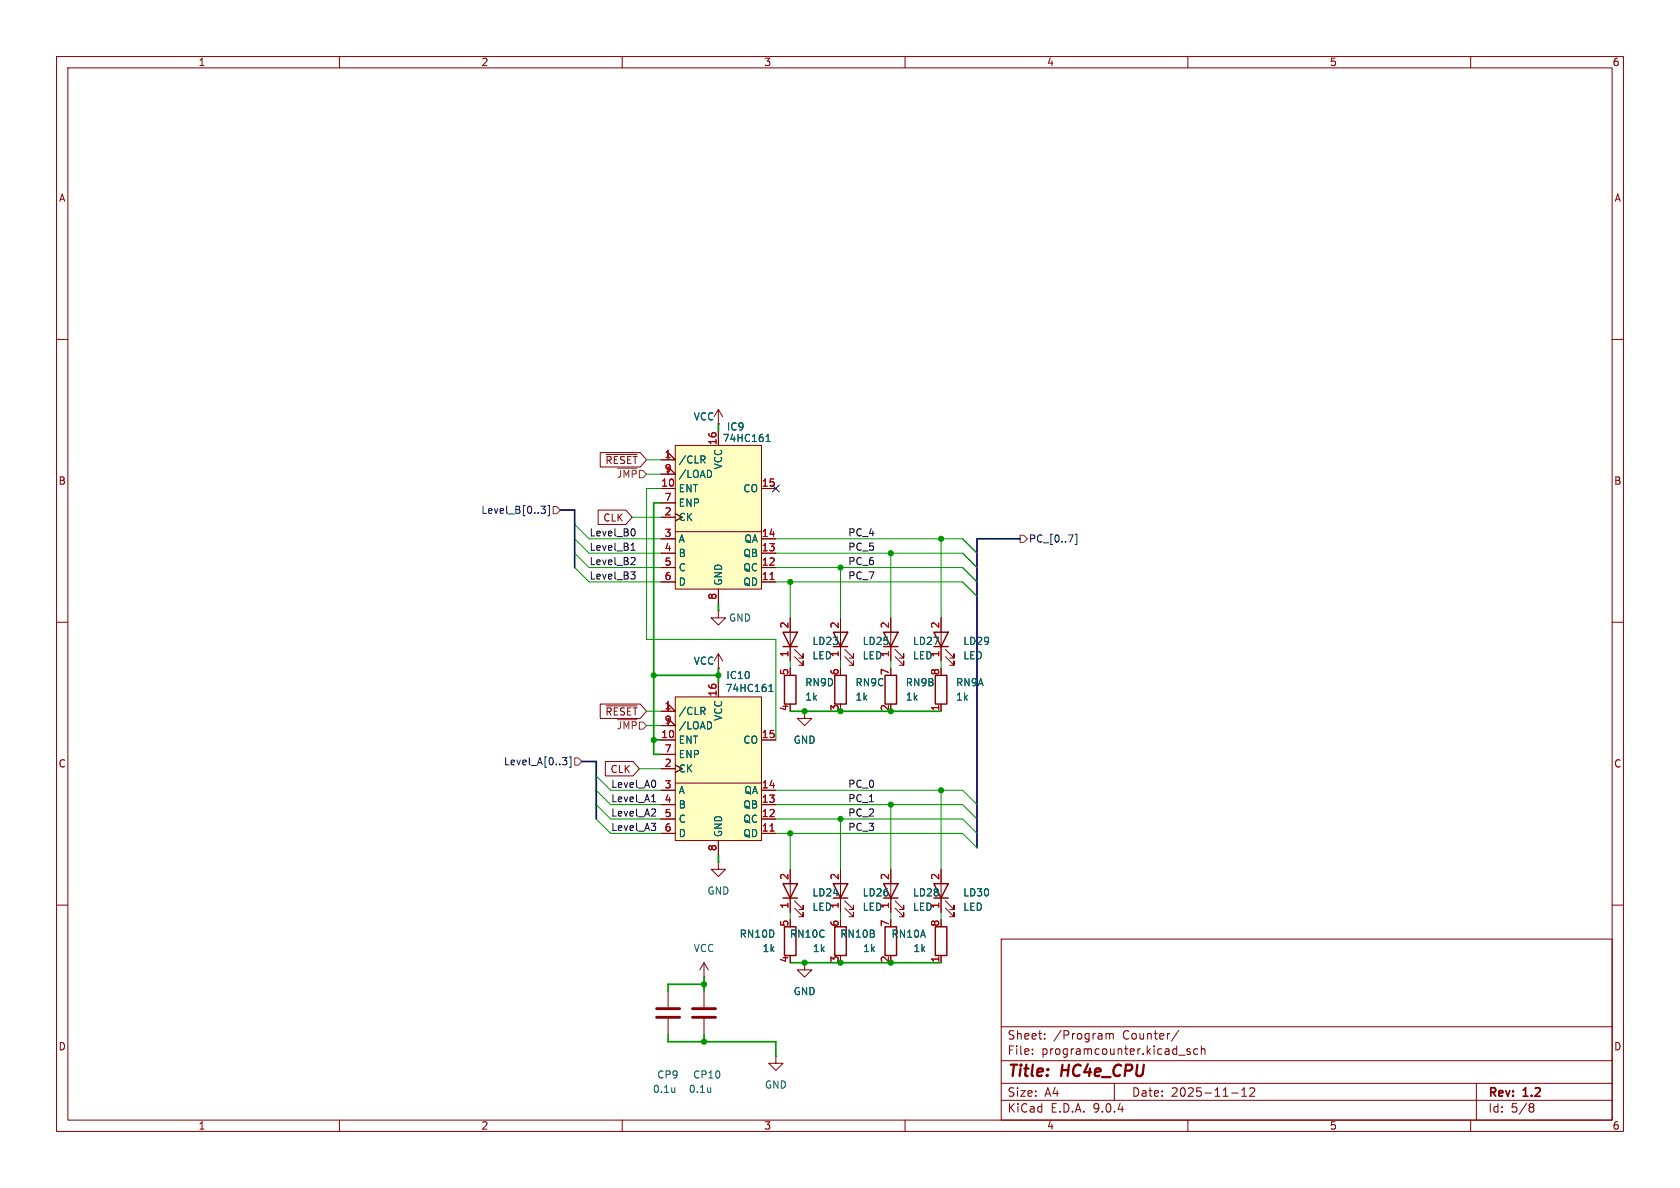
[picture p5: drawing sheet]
<svg xmlns="http://www.w3.org/2000/svg" width="297mm" height="210mm" viewBox="0 0 297 210" stroke-linecap="round" stroke-linejoin="round" font-family="sans-serif">
<g fill="none" stroke="#840000" stroke-width=".18">
<path d="M10 10h277v190h-277zM12 12h273v186h-273zM60 10v2M110 10v2M160 10v2M210 10v2M260 10v2M10 60h2M285 60h2M10 110h2M285 110h2M148.6 153.7v7.6"/>
<path d="M149.4 159.3l1.5 1.5v-.8v.8h-.8M166.4 153.7v7.6M167.1 159.3l1.6 1.5v-.8v.8h-.8M10 160h2M124.5 172.7h.1M124.5 170.2l-.8 1.3M124.5 170.2l.7 1.3M124.5 170.2v2.5M149.4 160.5l1.5 1.6v-.8v.8h-.8M166.4 168.9v1.3M167.1 160.5l1.6 1.6v-.8v.8h-.8M177 166h108v32h-108z"/>
<path d="M285 160h2M60 198v2M110 198v2M160 198v2M177 194.5h108M177 191.5h108M177 187.5h108M177 181.5h108M182.5 186.3v.1M182.5 185.5v.1M184.7 183.6v.1M184.7 182.8v.1"/>
<path d="M195.5 182.7v1M195.5 182.8l.5-.1 .2 .2M196.2 182.9l.2-.2 .3 .1 .1 .9M196.2 182.9v.8M197 191.5v3M208.4 186.5h1.1M208.4 182.1l-1.3 2M210 198v2M210.4 185.5l-.4-.1-.2 .2 .1 .2 .5 .2v.3h-.6M211.7 185.5l-.4-.1-.3 .3v.4l.2 .2h.5M212.4 185.5l.2-.1 .4 .1v.9M212.4 184.9v1.5"/>
<path d="M217.7 193.2h1.2M219.5 193.8h.9M219.5 192.7l.5-.4v1.5M221 192.4l.5-.1 .2 .1 .1 .3-.9 1.1h.9M260 198v2M261 191.5v6.5M270.6 195.1l.4 .1 .2 .2-.3 .3M270.6 195.7h.3M270.9 195.7l.2 .2 .1 .4-.2 .2-.4 .1"/>
</g>
<path d="M147.3 156.2h2.6l-1.3 2.6zM147.3 158.8h2.6M165.1 156.2h2.5l-1.2 2.6zM165.1 158.8h2.5M165.4 163.8h2v5.1h-2z" fill="none" stroke="#840000" stroke-width=".25"/>
<path d="M119.4 123.2h15.2v25.4h-15.2z" fill="#ffffc2"/>
<g fill="none" stroke="#840000" stroke-width=".18">
<path d="M139.7 109.2v7.6M140.5 116.1l1.5 1.5v-.8v.8h-.8M140.5 114.8l1.5 1.5v-.7v.7h-.8M148.6 109.2v7.6M149.4 116.1l1.5 1.5v-.8v.8h-.8M149.4 114.8l1.5 1.5v-.7v.7h-.8M157.5 109.2v7.6M158.2 116.1l1.6 1.5v-.8v.8h-.8M158.2 114.8l1.6 1.5v-.7v.7h-.8M116.8 125.7h2.6l-1.3-1.2v1.2M116.8 128.3h2.6l-1.3-1.3v1.3M116.8 130.8h2.6"/>
<path d="M116.8 133.4h2.6M116.8 135.9h2.6M116.8 139.7h2.6M119.4 123.2h15.2v25.4h-15.2zM119.4 138.4h15.2M127 120.7v2.5M134.6 130.8h2.6M134.6 139.7h2.6M142.2 125.7v1.3h1.3l-1.3 1.3-1.2-1.3h1.2M142.2 125.7h.1M116.8 142.2h2.6M116.8 144.8h2.6"/>
<path d="M116.8 147.3h2.6M127 152.4v1.3h1.3l-1.3 1.2-1.3-1.2h1.3M127 152.4h.1M127 148.6v2.5M134.6 142.2h2.6M134.6 144.8h2.6M134.6 147.3h2.6M139.7 153.7v7.6M140.5 159.3l1.5 1.5v-.8v.8h-.8M118.1 175.3v2.8M124.5 175.3v2.8M140.5 160.5l1.5 1.6v-.8v.8h-.8"/>
<path d="M142.2 170.2v1.3h1.3l-1.3 1.2-1.2-1.2h1.2M142.2 170.2h.1M118.1 180.1v2.8M124.5 180.1v2.8"/>
</g>
<path d="M124.2 125.7l.4 .6M124.4 125l.2 .3v.3l-.2 .1M125.7 127.8l.1 .3-.1 .6M135.9 122.2h.8M135.9 121.3l.4-.3v1.2M119.3 192.3v.8M119.3 193l-.1 .1M125.6 192.3v.8M125.6 193v.1" fill="none" stroke="#006464" stroke-width=".18"/>
<path d="M136.1 146.9h.8" fill="none" stroke="#a90000" stroke-width=".18"/>
<path d="M138.4 111.8h2.6l-1.3 2.5zM138.4 114.3h2.6M138.7 119.4h2v5.1h-2zM147.3 111.8h2.6l-1.3 2.5zM147.3 114.3h2.6M147.6 119.4h2v5.1h-2zM156.2 111.8h2.5l-1.2 2.5zM156.2 114.3h2.5M138.4 156.2h2.6l-1.3 2.6zM138.4 158.8h2.6M138.7 163.8h2v5.1h-2zM147.6 163.8h2v5.1h-2z" fill="none" stroke="#840000" stroke-width=".25"/>
<path d="M116.1 178.3h4M116.1 179.8h4M122.4 178.3h4.1M122.4 179.8h4.1" fill="none" stroke="#840000" stroke-width=".51"/>
<path d="M119.4 78.7h15.2v25.4h-15.2z" fill="#ffffc2"/>
<g fill="none" stroke="#840000" stroke-width=".18">
<path d="M119.4 78.7h15.2v25.4h-15.2zM127 74.9h.1M127 72.4v2.5M127 76.2v2.5M127 72.4l-.8 1.3M127 72.4l.8 1.3M105.7 90.2h4.9l1.2 1.2-1.2 1.3h-4.9zM106.1 80h7.1l1.1 1.3-1.1 1.3h-7.1zM107.2 80.3h5.4M116.8 81.3h2.6l-1.3-1.3v1.3M116.8 83.8h2.6l-1.3-1.2v1.2M116.8 86.4h2.6"/>
<path d="M116.8 88.9h2.6M116.8 91.4h2.6M116.8 95.3h2.6M116.8 97.8h2.6M119.4 94h15.2M134.6 86.4h2.6M134.6 95.3h2.6M134.6 97.8h2.6M116.8 100.3h2.6M116.8 102.9h2.6M127 118.1h.1M127 108v1.2h1.3l-1.3 1.3-1.3-1.3h1.3"/>
<path d="M127 108h.1M127 104.1v2.6M127 115.6v2.5M127 115.6l-.8 1.2M127 115.6l.8 1.2M134.6 100.3h2.6M134.6 102.9h2.6M139.7 109.2v2.6M139.7 114.3v2.5M148.6 109.2v2.6M148.6 114.3v2.5M157.5 109.2v2.6"/>
<path d="M157.5 114.3v2.5M166.4 109.2v7.6M167.1 116.1l1.6 1.5v-.8v.8h-.8M167.1 114.8l1.6 1.5v-.7v.7h-.8M106.1 124.5h7.1l1.1 1.2-1.1 1.3h-7.1zM107 134.6h4.9l1.1 1.3-1.1 1.3h-4.9zM107.2 124.8h5.4M116.8 125.7h2.6l-1.3-1.2v1.2M116.8 128.3h2.6l-1.3-1.3v1.3M116.8 130.8h2.6M116.8 133.4h2.6M116.8 135.9h2.6"/>
<path d="M116.8 139.7h2.6M127 120.7v2.5M134.6 130.8h2.6M134.6 139.7h2.6M142.2 125.7h.1M166.4 124.5v1.2M116.8 142.2h2.6M116.8 144.8h2.6M116.8 147.3h2.6M127 148.6v2.5M134.6 142.2h2.6M134.6 144.8h2.6"/>
<path d="M134.6 147.3h2.6M139.7 153.7v2.5M139.7 158.8v2.5M148.6 153.7v2.5M148.6 158.8v2.5M157.5 153.7v7.6M158.2 159.3l1.6 1.5v-.8v.8h-.8M166.4 153.7v2.5M166.4 158.8v2.5M142.2 170.2h.1M158.2 160.5l1.6 1.6v-.8v.8h-.8M166.4 168.9v1.3"/>
<path d="M137.2 186.7v1.3h1.2l-1.2 1.2-1.3-1.2h1.3M137.2 186.7h.1"/>
</g>
<path d="M135.4 78h.8M135.4 77.1l.4-.3v1.2M124.2 81.3l.4 .6M124.4 80.6l.2 .2v.3l-.2 .2M125.7 83.3l.1 .4-.1 .5M124.2 125.7l.4 .6M124.4 125l.2 .3v.3l-.2 .1M125.7 127.8l.1 .3-.1 .6M135.9 122.2h.8M135.9 121.3l.4-.3v1.2" fill="none" stroke="#006464" stroke-width=".18"/>
<path d="M136.1 102.5h.8M136.1 146.9h.8" fill="none" stroke="#a90000" stroke-width=".18"/>
<path d="M156.5 119.4h2v5.1h-2zM165.1 111.8h2.5l-1.2 2.5zM165.1 114.3h2.5M165.4 119.4h2v5.1h-2zM156.2 156.2h2.5l-1.2 2.6zM156.2 158.8h2.5M156.5 163.8h2v5.1h-2z" fill="none" stroke="#840000" stroke-width=".25"/>
<path d="M95.6 89.5h.8l-.4 .5 .4 .1v.4l-.2 .2h-.4M96.8 89.4h.3v1.8h-.3M136.6 85.8l1.2 1.2M137.8 85.8l-1.2 1.2M188.9 94.6h.8l-.5 1.2M190.1 94.4h.3v1.9h-.3M99.4 133.9h.8l-.4 .5 .4 .1v.5l-.2 .2h-.4M100.6 133.8h.3v1.8h-.3" fill="none" stroke="#000084" stroke-width=".18"/>
<path d="M97.8 89.5h.6l.7 .7-.7 .6h-.6zM109.2 82.8h3.4M180.3 94.6h.7l.6 .7-.6 .6h-.7zM101.6 134h.6l.7 .6-.7 .7h-.6zM109.2 127.2h3.4" fill="none" stroke="#725600" stroke-width=".18"/>
<path d="M111.6 97.3h.7M111.7 96.3l.2-.3v1.3M112 93.5a.79 .79 0 0 1 0 1.2M112 98.5l.3 .3-.1 .3-.7 .7h.8M111.5 101.1h.8l-.4 .5M112 101.6l.3 .2v.3l-.3 .3M115.9 138.2v.7M115.1 144.3h.8M115.1 145.5h.8l-.4 .5M115.2 141.7h.7M115.9 143.1v.4M115.9 146.1v.6" fill="none" stroke="#0f0f0f" stroke-width=".18"/>
<path d="M99.1 90.2h2.5v10.1M180.3 95.3h-7.6v54.6M102.9 134.6h2.5v10.2" fill="none" stroke="#000084" stroke-width=".3"/>
<g fill="none" stroke="#009600" stroke-width=".18">
<path d="M101.6 92.7l2.5 2.6h12.7M101.6 95.3l2.5 2.5h12.7M101.6 97.8l2.5 2.5h12.7M111.8 91.4h5M114.3 81.3h2.5M114.3 83.8h2.5M116.8 86.4h-2.5v26.6h22.9v17.8M137.2 95.3h33l2.5 2.5M137.2 97.8h33l2.5 2.5M157.5 97.8v11.4M166.4 95.3v13.9M101.6 100.3l2.5 2.6h12.7"/>
<path d="M137.2 102.9h33l2.5 2.5M137.2 100.3h33l2.5 2.6M139.7 102.9v6.3M139.7 116.8v1.3M148.6 100.3v8.9M148.6 116.8v1.3M157.5 116.8v1.3M166.4 116.8v1.3M105.4 137.2l2.5 2.5h8.9M105.4 139.7l2.5 2.5h8.9M113 135.9h3.8M114.3 125.7h2.5"/>
<path d="M114.3 128.3h2.5M137.2 139.7h33l2.5 2.5M166.4 139.7v14M105.4 142.2l2.5 2.6h8.9M105.4 144.8l2.5 2.5h8.9M137.2 144.8h33l2.5 2.5M137.2 147.3h33l2.5 2.6M137.2 142.2h33l2.5 2.6M139.7 147.3v6.4M148.6 144.8v8.9M157.5 142.2v11.5M139.7 161.3v1.3"/>
<path d="M148.6 161.3v1.3M157.5 161.3v1.3M166.4 161.3v1.3"/>
</g>
<g fill="none" stroke="#009600" stroke-width=".3">
<path d="M127 74.9v1.3M116.8 88.9h-1.2v44.5h1.2M115.6 119.4h11.4M127 106.7v1.3M127 118.1v2.6M115.6 130.8h1.2M139.7 125.7h26.7M127 151.1v1.3M124.5 174h-6.4v1.3M124.5 172.7v2.6M139.7 170.2h26.7M118.1 182.9v1.3h19.1v2.5"/>
<path d="M124.5 182.9v1.3"/>
</g>
<g fill="#009600" stroke="#009600" stroke-width=".18">
<circle cx="115.6" cy="130.8" r=".46"/>
<circle cx="142.2" cy="125.7" r=".46"/>
<circle cx="124.5" cy="184.2" r=".46"/>
<circle cx="124.5" cy="174" r=".46"/>
<circle cx="157.5" cy="142.2" r=".46"/>
<circle cx="157.5" cy="170.2" r=".46"/>
<circle cx="166.4" cy="139.7" r=".46"/>
<circle cx="139.7" cy="147.3" r=".46"/>
<circle cx="148.6" cy="144.8" r=".46"/>
<circle cx="148.6" cy="170.2" r=".46"/>
<circle cx="142.2" cy="170.2" r=".46"/>
<circle cx="127" cy="119.4" r=".46"/>
<circle cx="115.6" cy="119.4" r=".46"/>
<circle cx="148.6" cy="100.3" r=".46"/>
<circle cx="139.7" cy="102.9" r=".46"/>
<circle cx="157.5" cy="97.8" r=".46"/>
<circle cx="166.4" cy="95.3" r=".46"/>
<circle cx="148.6" cy="125.7" r=".46"/>
<circle cx="157.5" cy="125.7" r=".46"/>
</g>
<g font-size="2.8" fill="#840000">
<text x="178" y="190.9">Title:</text>
<text x="187.7" y="190.9">HC4e_CPU</text>
</g>
<g font-size="2.1" fill="#840000">
<text x="178" y="184">Sheet:</text>
<text x="186.2" y="184">/Program</text>
<text x="198.5" y="184">Counter/</text>
<text x="178" y="186.7">File:</text>
<text x="184.1" y="186.7">programcounter.kicad_sch</text>
<text x="178" y="196.9">KiCad</text>
<text x="178" y="194.1">Size:</text>
<text x="184.7" y="194.1">A4</text>
<text x="185.7" y="196.9">E.D.A.</text>
<text x="193.3" y="196.9">9.0.4</text>
<text x="200" y="194.1">Date:</text>
<text x="207" y="194.1">2025-11-12</text>
<text x="263" y="194.3">Rev:</text>
<text x="263" y="196.9">Id:</text>
<text x="267.1" y="196.9">5/8</text>
<text x="269.4" y="194.3">1.2</text>
</g>
<g font-size="1.8" fill="#840000">
<text x="35" y="11.9">1</text>
<text x="85" y="11.9">2</text>
<text x="135" y="11.9">3</text>
<text x="185" y="11.9">4</text>
<text x="235" y="11.9">5</text>
<text x="285" y="11.9">6</text>
<text x="10.3" y="35.9">A</text>
<text x="285.3" y="35.9">A</text>
<text x="106.9" y="82.2">~{RESET}</text>
<text x="10.3" y="85.9">B</text>
<text x="285.3" y="85.9">B</text>
<text x="106.6" y="92.4">CLK</text>
<text x="106.9" y="126.7">~{RESET}</text>
<text x="10.3" y="135.9">C</text>
<text x="107.8" y="136.8">CLK</text>
<text x="285.3" y="135.9">C</text>
<text x="10.3" y="185.9">D</text>
<text x="285.3" y="185.9">D</text>
<text x="35" y="199.9">1</text>
<text x="85" y="199.9">2</text>
<text x="135" y="199.9">3</text>
<text x="185" y="199.9">4</text>
<text x="235" y="199.9">5</text>
<text x="285" y="199.9">6</text>
</g>
<g font-size="1.8" fill="#006464">
<text x="122.5" y="74.5">VCC</text>
<text x="128.4" y="76.3">IC9</text>
<text x="119.9" y="82.1">/CLR</text>
<text x="127.7" y="78.3">74HC161</text>
<text x="127.9" y="83.1" transform="rotate(-90 127.9 83.1)">VCC</text>
<text x="119.9" y="84.7">/LOAD</text>
<text x="119.9" y="87.2">ENT</text>
<text x="119.9" y="89.8">ENP</text>
<text x="131.3" y="87.2">CO</text>
<text x="119.9" y="92.3">CK</text>
<text x="119.9" y="96.1">A</text>
<text x="119.9" y="98.7">B</text>
<text x="119.9" y="101.2">C</text>
<text x="131.3" y="98.7">QB</text>
<text x="131.3" y="101.2">QC</text>
<text x="131.5" y="96.1">QA</text>
<text x="119.9" y="103.7">D</text>
<text x="127.9" y="103.6" transform="rotate(-90 127.9 103.6)">GND</text>
<text x="131.3" y="103.7">QD</text>
<text x="128.8" y="110.1">GND</text>
<text x="122.5" y="117.7">VCC</text>
<text x="143.5" y="114.2">LD23</text>
<text x="143.5" y="116.8">LED</text>
<text x="148.3" y="116.3" transform="rotate(-90 148.3 116.3)">1</text>
<text x="152.4" y="114.2">LD25</text>
<text x="152.4" y="116.8">LED</text>
<text x="161.3" y="114.2">LD27</text>
<text x="161.3" y="116.8">LED</text>
<text x="166.1" y="116.3" transform="rotate(-90 166.1 116.3)">1</text>
<text x="170.2" y="114.2">LD29</text>
<text x="170.2" y="116.8">LED</text>
<text x="128.2" y="122.5">74HC161</text>
<text x="128.3" y="120.2">IC10</text>
<text x="142.2" y="121.5">RN9D</text>
<text x="142.2" y="124.1">1k</text>
<text x="151.1" y="121.5">RN9C</text>
<text x="151.1" y="124.1">1k</text>
<text x="160" y="121.5">RN9B</text>
<text x="160" y="124.1">1k</text>
<text x="168.9" y="121.5">RN9A</text>
<text x="168.9" y="124.1">1k</text>
<text x="119.9" y="126.6">/CLR</text>
<text x="119.9" y="129.1">/LOAD</text>
<text x="119.9" y="131.7">ENT</text>
<text x="127.9" y="127.5" transform="rotate(-90 127.9 127.5)">VCC</text>
<text x="131.3" y="131.7">CO</text>
<text x="140.2" y="131.7">GND</text>
<text x="119.9" y="134.2">ENP</text>
<text x="119.9" y="136.8">CK</text>
<text x="119.9" y="140.6">A</text>
<text x="119.9" y="143.1">B</text>
<text x="131.3" y="143.1">QB</text>
<text x="131.5" y="140.6">QA</text>
<text x="119.9" y="145.6">C</text>
<text x="119.9" y="148.2">D</text>
<text x="127.9" y="148.1" transform="rotate(-90 127.9 148.1)">GND</text>
<text x="131.3" y="145.6">QC</text>
<text x="131.3" y="148.2">QD</text>
<text x="125" y="158.3">GND</text>
<text x="143.5" y="158.7">LD24</text>
<text x="143.5" y="161.2">LED</text>
<text x="148.3" y="160.7" transform="rotate(-90 148.3 160.7)">1</text>
<text x="152.4" y="158.7">LD26</text>
<text x="152.4" y="161.2">LED</text>
<text x="157.2" y="160.7" transform="rotate(-90 157.2 160.7)">1</text>
<text x="161.3" y="158.7">LD28</text>
<text x="161.3" y="161.2">LED</text>
<text x="170.2" y="158.7">LD30</text>
<text x="170.2" y="161.2">LED</text>
<text x="130.7" y="166">RN10D</text>
<text x="139.5" y="166">RN10C</text>
<text x="148.4" y="166">RN10B</text>
<text x="157.5" y="166">RN10A</text>
<text x="122.5" y="168.5">VCC</text>
<text x="134.7" y="168.5">1k</text>
<text x="143.6" y="168.5">1k</text>
<text x="152.5" y="168.5">1k</text>
<text x="161.4" y="168.5">1k</text>
<text x="140.2" y="176.1">GND</text>
<text x="116.1" y="190.9">CP9</text>
<text x="122.4" y="190.9">CP10</text>
<text x="115.3" y="193.4">0.1u</text>
<text x="121.7" y="193.4">0.1u</text>
<text x="135.1" y="192.6">GND</text>
</g>
<g font-size="1.8" fill="#a90000">
<text x="117.4" y="81">1</text>
<text x="117.4" y="83.6">9</text>
<text x="126.7" y="78.8" transform="rotate(-90 126.7 78.8)">16</text>
<text x="116.8" y="86.1">10</text>
<text x="117.4" y="88.6">7</text>
<text x="134.6" y="86.1">15</text>
<text x="117.4" y="91.2">2</text>
<text x="117.4" y="95">3</text>
<text x="134.6" y="95">14</text>
<text x="117.4" y="97.5">4</text>
<text x="117.4" y="100.1">5</text>
<text x="134.6" y="97.5">13</text>
<text x="134.6" y="100.1">12</text>
<text x="117.4" y="102.6">6</text>
<text x="126.7" y="106.1" transform="rotate(-90 126.7 106.1)">8</text>
<text x="134.6" y="102.6">11</text>
<text x="139.4" y="111.2" transform="rotate(-90 139.4 111.2)">2</text>
<text x="148.3" y="111.2" transform="rotate(-90 148.3 111.2)">2</text>
<text x="157.2" y="111.2" transform="rotate(-90 157.2 111.2)">2</text>
<text x="166.1" y="111.2" transform="rotate(-90 166.1 111.2)">2</text>
<text x="139.4" y="119.5" transform="rotate(-90 139.4 119.5)">5</text>
<text x="139.4" y="116.3" transform="rotate(-90 139.4 116.3)">1</text>
<text x="148.3" y="119.5" transform="rotate(-90 148.3 119.5)">6</text>
<text x="157.2" y="119.5" transform="rotate(-90 157.2 119.5)">7</text>
<text x="157.2" y="116.3" transform="rotate(-90 157.2 116.3)">1</text>
<text x="166.1" y="119.5" transform="rotate(-90 166.1 119.5)">8</text>
<text x="117.4" y="125.5">1</text>
<text x="126.7" y="123.2" transform="rotate(-90 126.7 123.2)">16</text>
<text x="139.4" y="125.8" transform="rotate(-90 139.4 125.8)">4</text>
<text x="148.3" y="125.8" transform="rotate(-90 148.3 125.8)">3</text>
<text x="157.2" y="125.8" transform="rotate(-90 157.2 125.8)">2</text>
<text x="166.1" y="125.8" transform="rotate(-90 166.1 125.8)">1</text>
<text x="116.8" y="130.6">10</text>
<text x="117.4" y="128">9</text>
<text x="134.6" y="130.6">15</text>
<text x="117.4" y="133.1">7</text>
<text x="117.4" y="135.6">2</text>
<text x="117.4" y="139.4">3</text>
<text x="117.4" y="142">4</text>
<text x="134.6" y="139.4">14</text>
<text x="134.6" y="142">13</text>
<text x="117.4" y="144.5">5</text>
<text x="117.4" y="147.1">6</text>
<text x="134.6" y="144.5">12</text>
<text x="134.6" y="147.1">11</text>
<text x="126.7" y="150.6" transform="rotate(-90 126.7 150.6)">8</text>
<text x="139.4" y="155.6" transform="rotate(-90 139.4 155.6)">2</text>
<text x="148.3" y="155.6" transform="rotate(-90 148.3 155.6)">2</text>
<text x="157.2" y="155.6" transform="rotate(-90 157.2 155.6)">2</text>
<text x="166.1" y="155.6" transform="rotate(-90 166.1 155.6)">2</text>
<text x="139.4" y="160.7" transform="rotate(-90 139.4 160.7)">1</text>
<text x="166.1" y="160.7" transform="rotate(-90 166.1 160.7)">1</text>
<text x="139.4" y="163.9" transform="rotate(-90 139.4 163.9)">5</text>
<text x="148.3" y="163.9" transform="rotate(-90 148.3 163.9)">6</text>
<text x="157.2" y="163.9" transform="rotate(-90 157.2 163.9)">7</text>
<text x="166.1" y="163.9" transform="rotate(-90 166.1 163.9)">8</text>
<text x="139.4" y="170.3" transform="rotate(-90 139.4 170.3)">4</text>
<text x="148.3" y="170.3" transform="rotate(-90 148.3 170.3)">3</text>
<text x="157.2" y="170.3" transform="rotate(-90 157.2 170.3)">2</text>
<text x="166.1" y="170.3" transform="rotate(-90 166.1 170.3)">1</text>
</g>
<g font-size="1.8" fill="#725600">
<text x="108.9" y="84.7">~{JMP}</text>
<text x="108.9" y="129.1">~{JMP}</text>
</g>
<g font-size="1.8" fill="#000084">
<text x="85" y="91">Level_B[0..3]</text>
<text x="181.8" y="96.1">PC_[0..7]</text>
<text x="89" y="135.5">Level_A[0..3]</text>
</g>
<g font-size="1.8" fill="#0f0f0f">
<text x="104.1" y="94.9">Level_B0</text>
<text x="149.9" y="94.9">PC_4</text>
<text x="104.1" y="97.4">Level_B1</text>
<text x="104.1" y="100">Level_B2</text>
<text x="149.9" y="100">PC_6</text>
<text x="149.9" y="97.4">PC_5</text>
<text x="104.1" y="102.5">Level_B3</text>
<text x="149.9" y="102.5">PC_7</text>
<text x="107.9" y="141.9">Level_A1</text>
<text x="107.9" y="139.4">Level_A0</text>
<text x="149.9" y="139.4">PC_0</text>
<text x="149.9" y="141.9">PC_1</text>
<text x="107.9" y="144.4">Level_A2</text>
<text x="107.9" y="147">Level_A3</text>
<text x="149.9" y="147">PC_3</text>
<text x="149.9" y="144.4">PC_2</text>
</g>
</svg>
